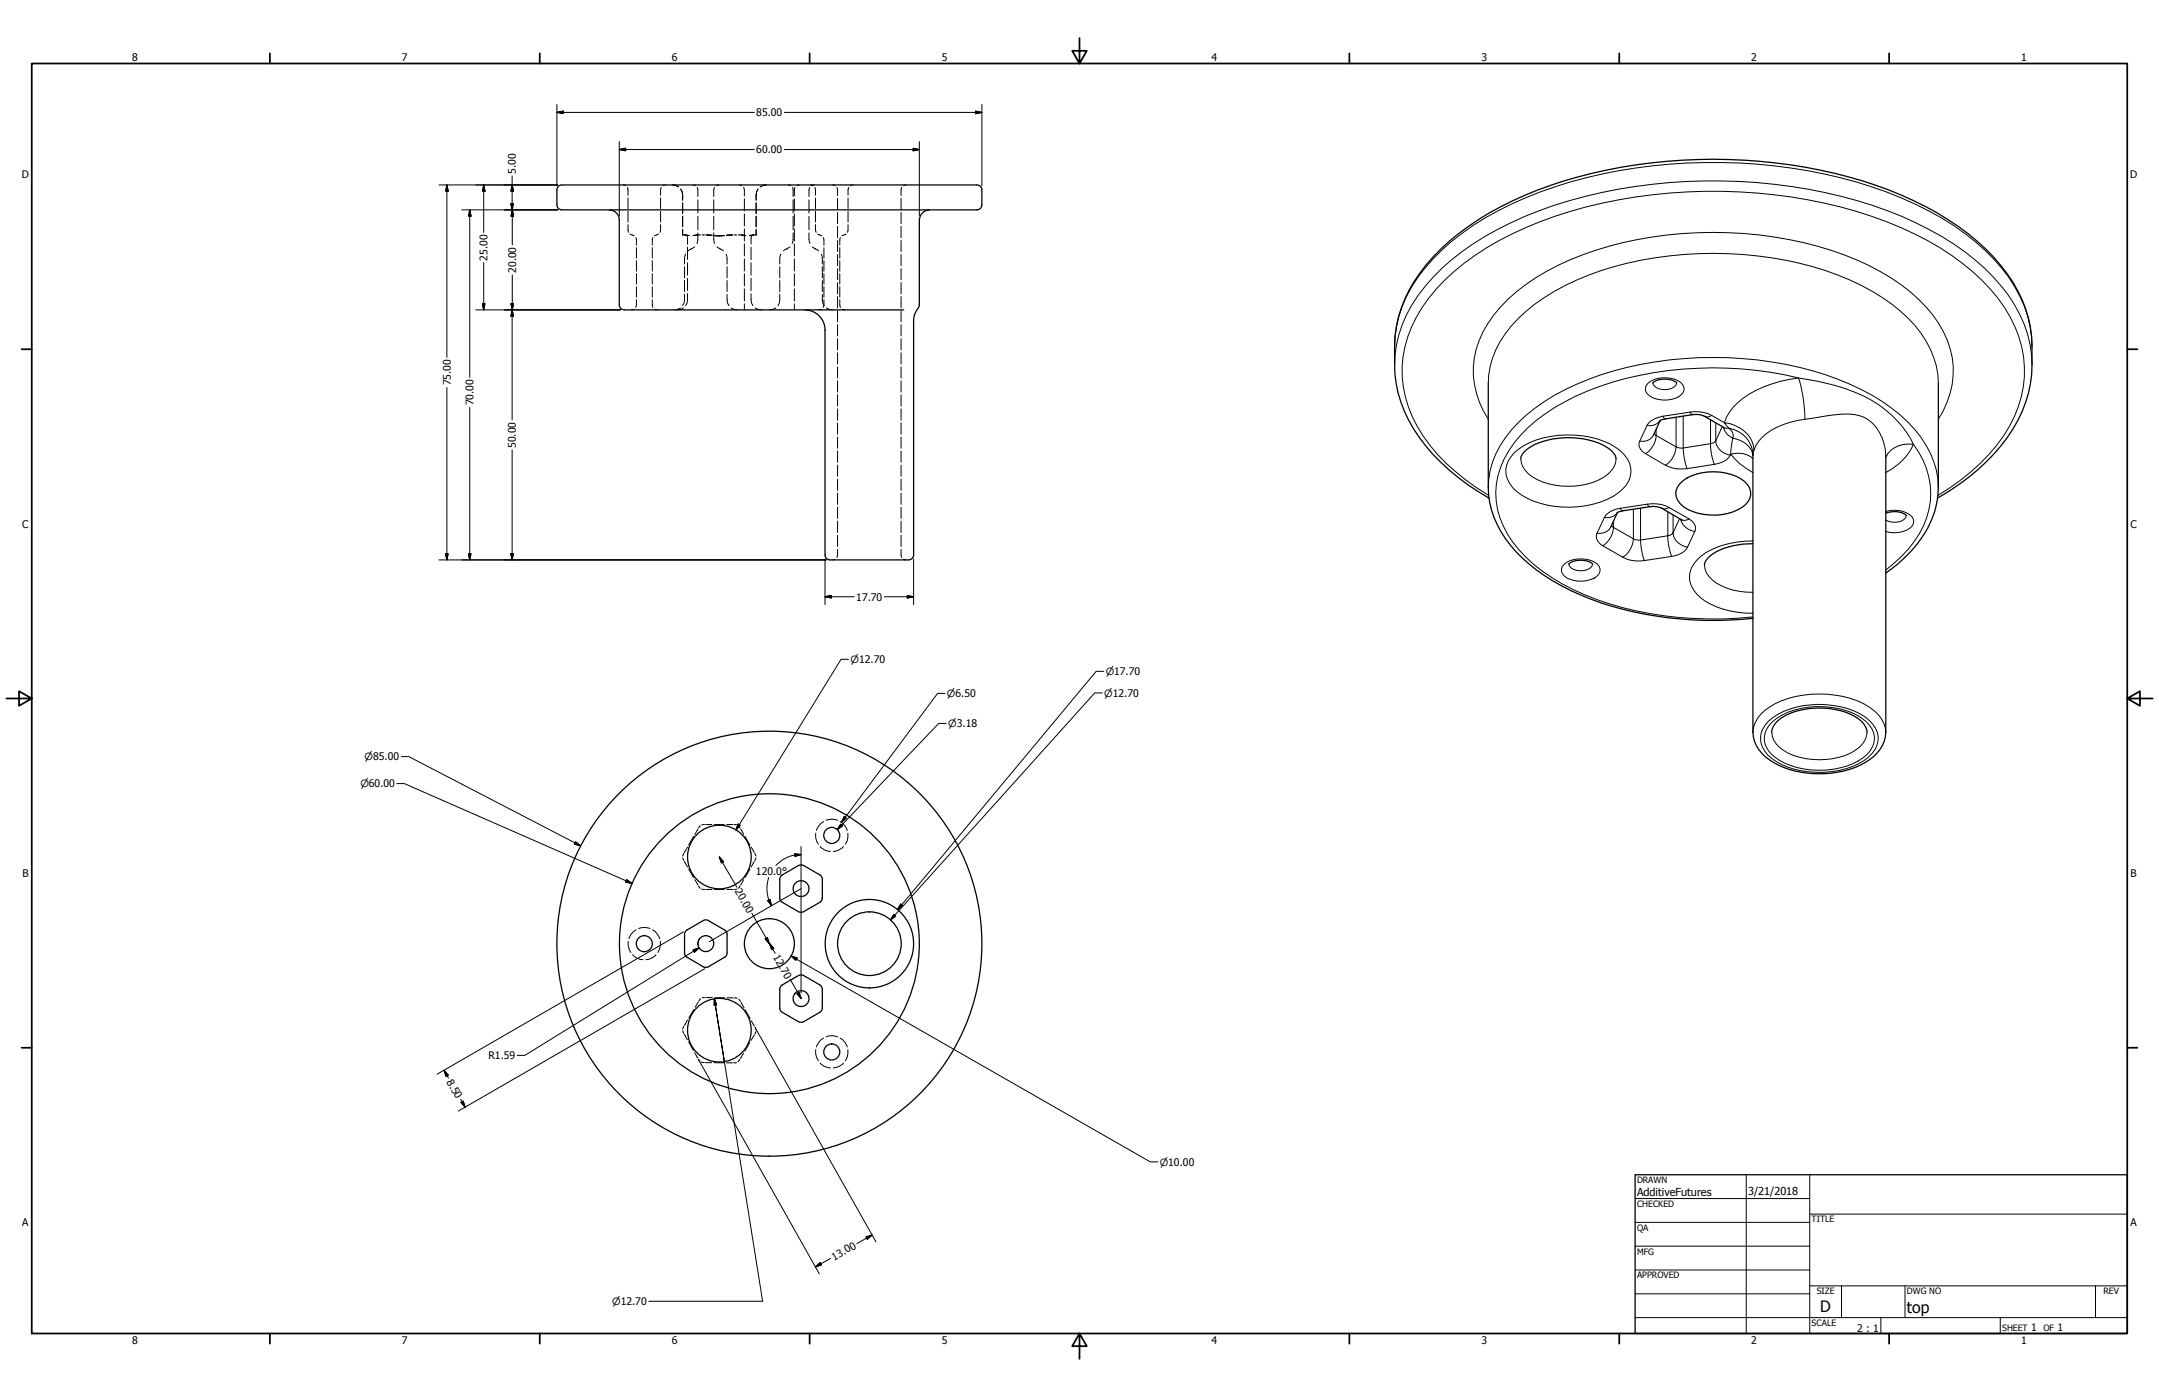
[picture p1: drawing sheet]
<svg xmlns="http://www.w3.org/2000/svg" width="864mm" height="559mm" viewBox="0 0 864 559" stroke-linecap="round" stroke-linejoin="round" font-family="sans-serif">
<!-- layer: Hidden (ANSI) -->
<g fill="none" stroke="#000" stroke-width=".4">
<path d="M249.2 74l1 .3M251 75l.2 3.1M251.2 79.2v4.2M264.2 79.2v4.2M264.5 75l-.3 .9v2.2M266.3 74l-1.1 .3M269 74l2.4 .7M272.3 75.6l.6 1.1 .1 3.4M277.2 74l.9 .3M278.8 75l.3 .9v2.7M279.1 79.9v5.3M285.5 79.9v5.3"/>
<path d="M285.8 75l-.3 .9v2.7M287.5 74l-1 .3M295.7 74l1 .3M297.4 75l.4 .9v2.5M297.8 79.6v4.8M303.2 75.6l-.6 1.1-.1 3.4M304.1 74.7l1.1-.5 1.3-.2-1.3 .2zM315.3 74l.9 .3M316.9 75l.3 .9v2.7M317.2 79.9v5.3M317.8 79.6v4.8M318 75l-.2 3.4"/>
<path d="M319.7 74l-.9 .3M323.6 79.9v5.3M323.9 75l-.3 .9v2.7M324.2 74l1 .3M325.6 74l-1 .3M325.9 75l.3 3.1M326.2 79.2v4.2M333.1 74l.9 .3M334.7 75l.3 .9v2.3M335 79.3v4.5M339.2 79.2v4.2M339.5 75l-.3 .9v2.2"/>
<path d="M341.2 74l-1 .3M360.4 79.3v4.5M360.7 75l-.3 .9v2.3M362.5 74l-1.1 .3M251.2 89.9l.3 3M251.2 84.5v4.3M252 93.6l1.7 .8M254.3 95.1l.3 2.9M254.6 99.1v4.2M260.9 99.1v4.2M261.1 95.1l-.2 2.9M263.4 93.6l-1.7 .8"/>
<path d="M264.2 89.9l-.2 3M264.2 84.5v4.3M273 91.8v2.2h.6M273 81.2v4.2M273 86.5v4.2M273.7 94h.3M273.8 94l.6 .1M274 94h.1M274 94l1.7 .2M274 94l1.6 .2M274.9 94.6l.1 3.1M275 98.9v4.9"/>
<path d="M276.8 99.5l-1.5 .8M277.9 98.7l-1.4 .9M278.8 94l-1.6 .2M278.9 94h.2M279 94l-1.7 .2M279.1 93.2v2.6l-.3 1.6M279.1 86.6v5.3M279.4 94h.8M280.8 94h1.1M282.3 94h.7M282.7 94l2.2 .1M285.5 93.2v2.6l.4 1.6"/>
<path d="M285.5 86.6v5.3M285.6 94.2h4M285.8 94.2h3.9M285.9 94.2h3.9M286.8 98.7l1.4 .9M287.8 99.5l1.6 .8M292.6 94h.5M292.8 94l-2.2 .1M293.6 94h1M295.2 94h.8M296.3 94l2 .2M296.4 94l1.8 .2"/>
<path d="M297.8 85.6v4.8M297.8 91.6v4.8M297.8 97.5v4.9M300.4 98.9v4.9M300.6 94.6l-.2 3.1M301.4 94h.3M301.5 94l-1.7 .2M301.6 94l-.5 .1M302.5 91.8v2.2h-.6M302.5 81.2v4.2M302.5 86.5v4.2M314.9 99.5l-1.5 .8"/>
<path d="M316 98.7l-1.4 .9M317.2 93.2v2.6l-.3 1.6M317.2 86.6v5.3M317.8 85.6v4.8M317.8 91.6v4.8M317.8 97.5v4.9M323.6 93.2v2.6l.4 1.6M323.6 86.6v5.3M324.9 98.7l1.4 .9M325.9 99.5l1.6 .8M326.2 89.9l.3 3M326.2 84.5v4.3"/>
<path d="M327.1 93.6l1.6 .8M329.3 95.1l.3 2.9M329.6 99.1v4.2M335 85v4.5M335 90.6v4.5M335 96.2v4.4M335.9 99.1v4.2M336.2 95.1l-.3 2.9M338.4 93.6l-1.7 .8M339.2 89.9l-.2 3M339.2 84.5v4.3M360.4 85v4.5"/>
<path d="M360.4 90.6v4.5M360.4 96.2v4.4M254.6 119.9v2.1l-.3 .9M254.6 104.3v4.2M254.6 109.5v4.2M254.6 114.7v4.2M260.9 119.9l.3 3M260.9 104.3v4.2M260.9 109.5v4.2M260.9 114.7v4.2M273.8 117.7l-.2 3.5-.6 1.1M273.8 106.7v4.4"/>
<path d="M273.8 112.2v4.4M274.3 101.7l-.5 1.7v2.2M275 117.5l-.2 3.7-.5 1.1M275 105.1v4.9M275 111.3v5M290.4 101.7l.4 1.7v2.2M290.8 117.7l.2 3.5 .6 1.1M290.8 106.7v4.4M290.8 112.2v4.4M297.8 103.6v4.8M297.8 109.5v4.9M297.8 115.6v4.8"/>
<path d="M300.4 117.5l.2 3.7 .6 1.1M300.4 105.1v4.9M300.4 111.3v5M311.9 117.7l-.2 3.5-.6 1.1M311.9 106.7v4.4M311.9 112.2v4.4M312.4 101.7l-.5 1.7v2.2M317.8 103.6v4.8M317.8 109.5v4.9M317.8 115.6v4.8M328.5 101.7l.4 1.7v2.2M328.9 117.7l.2 3.5 .6 1.1"/>
<path d="M328.9 106.7v4.4M328.9 112.2v4.4M329.6 119.9v2.1l-.4 .9M329.6 104.3v4.2M329.6 109.5v4.2M329.6 114.7v4.2M335 101.8v4.5M335 107.4v4.5M335 113v4.5M335 118.6v4.5M335.9 119.9v2.1l.3 .9M335.9 104.3v4.2"/>
<path d="M335.9 109.5v4.2M335.9 114.7v4.2M360.4 101.8v4.5M360.4 107.4v4.5M360.4 113v4.5M360.4 118.6v4.5M253.6 123.7l-1.1 .3M261.9 123.7l1 .3M272.2 123.2l-1.1 .6-1.3 .2M273.4 123.2l-1.1 .6-1.3 .2M292.5 123.2l2.3 .8M297.8 121.5v2.5"/>
<path d="M302.1 123.2l2.3 .8M310.3 123.2l-1.1 .6-1.3 .2M317.8 121.5v2.5M328.5 123.7l-1 .3M330.6 123.2l2.3 .8M335 124.3v4.5M335 129.9v4.5M335 135.5v4.5M336.9 123.7l1 .3M360.4 124.3v4.5M360.4 129.9v4.5M360.4 135.5v4.5"/>
<path d="M335 141.1v4.5M335 146.7v4.5M335 152.3v4.5M335 157.9v4.5M360.4 141.1v4.5M360.4 146.7v4.5M360.4 152.3v4.5M360.4 157.9v4.5M335 163.6v4.5M335 169.2v4.5M335 174.8v4.5M360.4 163.6v4.5"/>
<path d="M360.4 169.2v4.5M360.4 174.8v4.5M335 180.4v4.5M335 186.1v4.4M335 191.6v4.6M335 197.2v4.5M360.4 180.4v4.5M360.4 186.1v4.4M360.4 191.6v4.6M360.4 197.2v4.5M335 219.7v2.3l-.3 .9M335 202.9v4.5"/>
<path d="M335 208.5v4.5M335 214.1v4.5M360.4 219.7v2.3l.3 .9M360.4 202.9v4.5M360.4 208.5v4.5M360.4 214.1v4.5M334 223.6l-.9 .4M361.4 223.6l1.1 .4M275 338.8l-1.3 2.2M277.4 334.6l-1.9 3.4M279.1 331.7l-1.2 2.1M280.1 330.3l-.7 .9"/>
<path d="M281.9 329.8l-1.2 .1M282.3 329.8h2.5M285.8 329.8h3.9M290.7 329.8h2.4M293.6 329.8l1.2 .1M295.3 330.3l.7 .9M296.3 331.7l1.2 2.1M298 334.6l2 3.4M300.5 338.8l1.2 2.2M326.3 333.3a5.6 5.6 0 0 0 1 4.4M328 338.6a5.5 5.5 0 0 0 4.2 2M329.4 328.6a6.1 6.1 0 0 0-2.8 3.6"/>
<path d="M330.5 328.1a6.1 6.1 0 0 1 4.5 0M336 328.6a6.1 6.1 0 0 1 2.9 3.6M337.4 338.6a5.5 5.5 0 0 1-4.1 2M339.2 333.3a6.4 6.4 0 0 1-1.1 4.4M273 343.2l.6 1M273.6 341.4l-.6 1.1M273.7 344.6l1.3 2.2M275.5 347.6l1.9 3.4M277.9 351.9l1.2 2.1M279.4 354.4l.7 .9M280.7 355.7l1.2 .1M282.3 355.8h2.5"/>
<path d="M285.8 355.8h3.9M290.7 355.8h2.4M294.8 355.7l-1.2 .1M296 354.4l-.7 .9M297.5 351.9l-1.2 2.1M300 347.6l-2 3.4M301.7 344.6l-1.2 2.2M301.9 341.4l.5 1.1M302.4 343.2l-.5 1M251.3 376.6a6.3 6.3 0 0 0 1 4.4M254.4 371.9a5.5 5.5 0 0 0-2.8 3.6M255.5 371.4a5.9 5.9 0 0 1 4.5 0"/>
<path d="M261 371.9a6.1 6.1 0 0 1 2.9 3.6M264.2 376.6a6.7 6.7 0 0 1-1.1 4.4M253 381.9a5.5 5.5 0 0 0 4.2 2M262.4 381.9a5.5 5.5 0 0 1-4.1 2M280.2 399.5l-.7 .9M282 399l-1.1 .2M282.4 399h2.5M285.9 399.1h3.9M290.8 399.1l2.4 .1M293.8 399.2l1.1 .1M295.5 399.7l.7 .9M273 412.3l.5 1.1"/>
<path d="M273.6 410.5l-.6 1.1M273.7 413.8l1.3 2.1M275 408l-1.2 2.1M275.5 416.8l1.9 3.4M277.6 403.8l-2.1 3.4M279.3 400.8l-1.2 2.1M296.4 401l1.2 2.2M298.1 404l1.9 3.4M299.9 417l-2 3.4M300.5 408.3l1.2 2.1M301.7 414.1l-1.3 2.1M301.9 410.8l.5 1.1"/>
<path d="M302.4 412.6l-.5 1M326.3 419.9a5.8 5.8 0 0 0 1 4.4M329.4 415.2a6.1 6.1 0 0 0-2.8 3.6M330.5 414.7a6.1 6.1 0 0 1 4.5 0M336 415.2a6.1 6.1 0 0 1 2.9 3.6M339.2 419.9a6.7 6.7 0 0 1-1.1 4.4M277.9 421.1l1.2 2.1M279.3 423.6l.7 1M280.5 424.9l1.2 .1M282.2 425l2.5 .1M285.6 425.1h4M290.6 425.1h2.4"/>
<path d="M294.6 425.1h-1.1M295.9 423.7l-.7 1M297.4 421.3l-1.2 2.1M328 425.2a5.5 5.5 0 0 0 4.2 2M337.4 425.2a5.5 5.5 0 0 1-4.1 2"/>
</g>
<!-- layer: Visible (ANSI) -->
<g fill="none" stroke="#000" stroke-width=".51">
<path d="M222.8 75.9v6.1M224.7 74h166l1.5 .6 .5 1.4M224.8 74l-1.5 .6-.5 1.4M392.7 75.9v6.1M222.8 81.9l.5 1.5 1.5 .5M243.7 84a4 4 0 0 1 4 4M247.7 87.9v34.1l.3 1 1.2 .9 112.3 .1M367.7 87.9v34.1l-.4 1.2M371.8 84a4 4 0 0 0-4 4M392.7 81.9l-.5 1.5-1.5 .5h-166M322 124a8 8 0 0 1 8 8l.1 90.5 .9 1.2 1 .3h31.4l1.5-.6 .5-1.4v-93.7M367.3 123.3a8 8 0 0 0-1.9 5.1"/>
<path d="M557.8 138.6v7.3M812.8 138.6v7.3M595.3 153.3v41.6M775.3 153.3v41.6M671.9 193.5a19.9 19.9 0 0 1 18.5-4.3 13.2 13.2 0 0 1 9.4 5.9 6.3 6.3 0 0 1-3.1 7.9 22.7 22.7 0 0 1-23.2-.2 6 6 0 0 1-1.6-9.3zM701.2 182.1v110.8M754.3 182.1v110.8M312.9 350l-.8 .9-.2 .8 .2 8.3 .8 .9 6.5 3.8M319.4 346.2l-6.5 3.7M319.5 346.2l.7-.2 1.3 .2M321.4 346.2l6.5 3.7M327.9 350l.9 .9 .1 .8-.1 8.3-.9 .9-6.5 3.8"/>
<path d="M281.3 368.2l-6.5 3.8-.8 .9-.2 8.3 .2 .8 .8 1M281.4 368.2l.7-.3 1.3 .3M283.3 368.2l6.5 3.8 .9 .9 .1 8.3-.1 .8-.9 1M319.5 364.7l1.2 .2 .8-.2M274.8 382.9l6.5 3.8M281.4 386.7l1.2 .3 .8-.3M289.8 382.9l-6.5 3.8M319.4 390.2l-6.8 4-.7 1.5 .2 8.3 .8 .9 6.5 3.8M319.5 390.2l.7-.2 1.3 .2M321.4 390.2l6.9 4 .6 1.5-.1 8.3-.9 .9-6.5 3.8M319.5 408.7l1.2 .2 .8-.2"/>
<circle cx="332.7" cy="334.2" r="3.2"/>
<circle cx="287.8" cy="342.8" r="12.7"/>
<circle cx="320.4" cy="355.4" r="3.2"/>
<circle cx="257.7" cy="377.5" r="3.2"/>
<circle cx="282.3" cy="377.5" r="3.2"/>
<circle cx="307.8" cy="377.5" r="10"/>
<circle cx="307.8" cy="377.5" r="60"/>
<circle cx="307.8" cy="377.5" r="85"/>
<circle cx="347.8" cy="377.5" r="12.7"/>
<circle cx="347.8" cy="377.5" r="17.7"/>
<circle cx="320.4" cy="399.4" r="3.2"/>
<circle cx="287.8" cy="412.1" r="12.7"/>
<circle cx="332.7" cy="420.8" r="3.2"/>
</g>
<!-- layer: Hidden (ANSI) -->
<g fill="#000">
<circle cx="278.8" cy="94" r=".19"/>
<circle cx="282.8" cy="94" r=".19"/>
<circle cx="292.5" cy="94" r=".19"/>
<circle cx="296.5" cy="94" r=".19"/>
<circle cx="301.4" cy="94" r=".19"/>
</g>
<!-- layer: Visible Narrow (ANSI) -->
<g fill="none" stroke="#000" stroke-width=".4">
<path d="M557.8 138.6a50.3 50.3 0 0 1 15.4-35 105.3 105.3 0 0 1 36.6-24.3 203.2 203.2 0 0 1 99.9-12.9 166.5 166.5 0 0 1 71.8 23.8 75.1 75.1 0 0 1 26.5 28.4 44.7 44.7 0 0 1 4.8 20M557.8 145.9a50.3 50.3 0 0 1 15.4-35 106.6 106.6 0 0 1 36.6-24.3 204.3 204.3 0 0 1 99.9-12.9 171.4 171.4 0 0 1 67 20.9 81 81 0 0 1 29.2 27.4 45.9 45.9 0 0 1 6.9 23.9M595.3 153.3a36.6 36.6 0 0 1 12.1-26 92.2 92.2 0 0 1 43.5-22 149.2 149.2 0 0 1 84.4 4.8 77.2 77.2 0 0 1 30.8 20.2 36.5 36.5 0 0 1 9.2 23M659.3 153.2a11.5 11.5 0 0 1 13.2 0 3.2 3.2 0 0 1-1.1 5.6 11.6 11.6 0 0 1-12.1-.9 2.97 2.97 0 0 1 0-4.7zM661.2 153.2a4.6 4.6 0 0 0 5.4 2.6 4.3 4.3 0 0 0 4.1-2.6M595.3 167.7a34.4 34.4 0 0 1 2.2-41.7 77.8 77.8 0 0 1 35.4-24 156 156 0 0 1 109.9 2 75.5 75.5 0 0 1 30.4 22 35.1 35.1 0 0 1 6.8 31.4l-2.7 6.9-2 3.4M655.9 176.5a3.8 3.8 0 0 0 2.3 5M658.8 170.2l-2.9 6.3M661.4 174.1a4.8 4.8 0 0 1-5.5 2.4M661.7 173.4l.7 .8a9.2 9.2 0 0 1-4.2 7.3M662.4 171.7v2.5l8 4.6M664 168.2a4.9 4.9 0 0 1-5.2 2"/>
<path d="M665.2 166.5a9 9 0 0 0-6.4 3.7M665.2 166.5l.9 1.1M670.4 178.8a9.7 9.7 0 0 1-4.2 7.3M670.4 178.8l1.9 .5 1-.1 .4 3.8 1.2 4.5M670.4 166.9v11.9M673.3 166.4v12.8l10.9-1.7M676 164.8a14 14 0 0 1 8.7 1.4M676 164.8l1 1.1M676 164.8l-10.8 1.7M684.2 177.5l.3 3.8 1.2 4.4M684.2 167.9v9.6M684.7 166.2l5 2.9a25.4 25.4 0 0 1 15.9-14.4 52.2 52.2 0 0 1 13.8-3.5 56.2 56.2 0 0 1 2.6 16.5 27.9 27.9 0 0 0-18.6 8.9l-1.8 3.5"/>
<path d="M684.7 166.2a2.99 2.99 0 0 1-3 .3M686.3 176.3a6.5 6.5 0 0 0 5.8 5.8M686.3 176.3l-.4 .5-1.7 .7M686.3 169.1v7.2M688.9 170.6l-2.6 5.7M689.3 170.9a6.8 6.8 0 0 0 3.8 4.4 3.4 3.4 0 0 0-1.6-4 11.1 11.1 0 0 1 9.7 10.8 8.9 8.9 0 0 0-3.8-10 15.2 15.2 0 0 0-7.7-3l1.8 2.2-1.8-.2M722 167.7l4.4-.6a38.5 38.5 0 0 1 17.9-.7 15.6 15.6 0 0 1 9.8 13.4l.2 2.4M595.3 194.9a36.6 36.6 0 0 1 12.1-25.9 83.2 83.2 0 0 1 32.9-19.1 148.3 148.3 0 0 1 95 1.9 72.6 72.6 0 0 1 33.2 23.3 34.6 34.6 0 0 1 6.8 19.8M595.5 198.2a75 75 0 0 1-30.5-31.4 43.6 43.6 0 0 1 3.8-43.8 87.7 87.7 0 0 1 36-29.4 187.4 187.4 0 0 1 84-17.1 185.7 185.7 0 0 1 77.1 17.1 90.9 90.9 0 0 1 35.9 29.4 44.5 44.5 0 0 1-.4 51.4 81.3 81.3 0 0 1-26.3 23.8M605.8 181a31.2 31.2 0 0 1 20.8-7 32.9 32.9 0 0 1 21.5 6.3 9.7 9.7 0 0 1 .8 15.5 32.6 32.6 0 0 1-23.9 7 29.2 29.2 0 0 1-20-7.8 9.4 9.4 0 0 1 .8-14zM608.3 183.5a10.1 10.1 0 0 0 6.6 8.3 29.9 29.9 0 0 0 26.8-1 9.3 9.3 0 0 0 4.7-7.3M658.2 181.5l8 4.6"/>
<path d="M666.2 186.1a14.1 14.1 0 0 0 8.7 1.4M685.7 185.7l-10.8 1.8M692.1 182.1a7.3 7.3 0 0 1-6.4 3.6M701.2 183.5a9.3 9.3 0 0 0-8.9-1.8 27.9 27.9 0 0 0 8.9 7.3M701.2 182a8.9 8.9 0 0 0-8.1-6.7l-1 6.8M754.3 182.9a10 10 0 0 1 11.1-5.2 23.6 23.6 0 0 1-11.1 11.3M638.8 213.3a3.8 3.8 0 0 0 2.4 5M641.2 218.3l7.9 4.6M641.7 207l-2.9 6.3M644.3 210.9a5 5 0 0 1-5.5 2.4M644.6 210.2l.8 .7a9.1 9.1 0 0 1-4.2 7.4M645.4 208.5v2.4l8 4.6"/>
<path d="M646.9 205a4.9 4.9 0 0 1-5.2 2M648.1 203.3a8.4 8.4 0 0 0-6.4 3.7M648.1 203.3l.9 1M653.4 215.5a9.5 9.5 0 0 1-4.3 7.4M653.4 215.5l.8 .4 2 .1 .6 5.1 1 3.1M653.4 203.7v11.8M656.2 203.3v12.7l10.9-1.7M658.9 201.7a14 14 0 0 1 8.7 1.3M658.9 201.7l1 1M658.9 201.7l-10.8 1.6M667.1 214.3l.3 3.8 1.3 4.5M667.1 214.3l1-.2 1.1-1a6.5 6.5 0 0 0 5.8 5.8"/>
<path d="M667.1 204.7v9.6M667.6 203a2.78 2.78 0 0 1-2.9 .3M667.6 203l8 4.6M669.2 205.9v7.2l2.6-5.6M672.2 207.6a7 7 0 0 0 5.7 5M675 218.9a7.7 7.7 0 0 1-6.3 3.7M675.6 207.6a4 4 0 0 1 2.3 5M675.6 207.6a3.1 3.1 0 0 1-3 .3M677.9 212.6l-2.9 6.3M701.2 216.4a33.7 33.7 0 0 0-20.9 6.2 10 10 0 0 0-3.8 11.7 17.2 17.2 0 0 0 10.3 8.5 39.1 39.1 0 0 0 14.4 2.5M754.3 204.6a11.1 11.1 0 0 1 10.4 2 3.1 3.1 0 0 1-.9 4.8 11.6 11.6 0 0 1-9.5 1.2M762.5 206.2a4.3 4.3 0 0 1-4.9 2.7l-3.3-.9"/>
<path d="M625.7 225.6a11.5 11.5 0 0 1 13.2 0 3.2 3.2 0 0 1-1.1 5.6 11.6 11.6 0 0 1-12.1-.8 2.97 2.97 0 0 1 0-4.8zM627.5 225.6a4.7 4.7 0 0 0 5.5 2.7 4.1 4.1 0 0 0 4-2.7M649.1 222.9a12.9 12.9 0 0 0 8.7 1.3M668.7 222.6l-10.9 1.6M681.8 225.9a10.2 10.2 0 0 0 6.7 8.4 26.7 26.7 0 0 0 12.7 2.6M754.3 228a42.9 42.9 0 0 0 17.3-24.3 31.6 31.6 0 0 0-6.2-26 44 44 0 0 0-27.1-22.2 261.4 261.4 0 0 0-41.6-7.9 136 136 0 0 0-66.2 10.8 61.4 61.4 0 0 0-27 21.9 30.9 30.9 0 0 0 1.7 36.6 67.1 67.1 0 0 0 28.9 21.1 139 139 0 0 0 67.1 8.8M701.2 292.9a12.8 12.8 0 0 1 6.7-10.1 41 41 0 0 1 37.5-1.4 14.5 14.5 0 0 1 8.9 11.5M707.4 288.5a30.9 30.9 0 0 1 23-6.6 26.3 26.3 0 0 1 18.7 7.8 9 9 0 0 1-1.8 13.3 33.8 33.8 0 0 1-26.6 5.4 23.4 23.4 0 0 1-14.9-8.1 8.8 8.8 0 0 1 1.6-11.8zM708.7 292.9a10.1 10.1 0 0 0 6.6 8.3 29.7 29.7 0 0 0 26.8-1.1 9.4 9.4 0 0 0 4.7-7.2M709.4 288.4a32.3 32.3 0 0 1 28.6-4.3 18.1 18.1 0 0 1 10.9 7.7 8.8 8.8 0 0 1-3.6 11.3 33.3 33.3 0 0 1-33.7 .9 9.8 9.8 0 0 1-5.5-10.9l1.8-3.3z"/>
</g>
<g fill="none" stroke="#000" stroke-width=".51">
<path d="M557.8 138.6a52.5 52.5 0 0 1 15.5-35.9 113.7 113.7 0 0 1 47-28.6 207.2 207.2 0 0 1 135.3 1.9 112.9 112.9 0 0 1 41.7 26.7 52.5 52.5 0 0 1 15.5 35.9M557.8 145.9a52.8 52.8 0 0 0 15.4 35.9 94.8 94.8 0 0 0 22.4 17.5M661.1 153.2a8 8 0 0 1 9.6 0M812.8 145.9a52.5 52.5 0 0 1-15.4 35.9 92.7 92.7 0 0 1-22.4 17.5M664 168.3l2.1-.7 10.9-1.7a7.8 7.8 0 0 1 4.7 .6l8.2 4.7M664.1 168.2l-2.7 5.9M595.3 194.9a39.6 39.6 0 0 0 13.7 28.4 94.3 94.3 0 0 0 44.4 21.4 147.7 147.7 0 0 0 47.8 2.6M608.3 183.5a6.7 6.7 0 0 1 4.3-5 32.7 32.7 0 0 1 30.7 .8l2.3 2.2 .8 2M701.2 181.8v.3M775.3 194.9a39.5 39.5 0 0 1-14.2 28.9l-6.8 5.4M646.9 205.1l2.1-.8 10.9-1.6a8.6 8.6 0 0 1 4.8 .6l8.1 4.7M647 205l-2.7 5.9"/>
<path d="M701.2 217.5a27.2 27.2 0 0 0-17.2 4.9l-1.8 2.1-.4 1.4M754.3 205.3a7.8 7.8 0 0 1 8.2 .9M627.5 225.7a7.9 7.9 0 0 1 9.5 0M701.2 292.9a14.7 14.7 0 0 0 8.4 12.2 39.7 39.7 0 0 0 36.3 0 14.7 14.7 0 0 0 8.4-12.2M708.7 292.9a8 8 0 0 1 5-6.4 31.3 31.3 0 0 1 29.4 .8l2.6 2.5 .8 1.6 .3 1.5"/>
</g>
<!-- layer: Border (ANSI) -->
<g fill="none" stroke="#000" stroke-width=".7">
<path d="M431.8 15.2v10.2l-2.9-5.1h5.8l-2.9 5.1M12.7 25.4h838.2v508h-838.2zM107.9 21.3v4.1M215.9 21.3v4.1M323.8 21.3v4.1M539.8 21.3v4.1M647.7 21.3v4.1M755.6 21.3v4.1M8.6 139.7h4.1M850.9 139.7h4.1M2.5 279.4h10.2l-5.1-2.9v5.8l5.1-2.9M850.9 279.4l5.1 2.9v-5.8l-5.1 2.9h10.2"/>
<path d="M8.6 419.1h4.1M850.9 419.1h4.1M107.9 533.4v4.1M215.9 533.4v4.1M323.8 533.4v4.1M431.8 533.4l2.9 5.1h-5.8l2.9-5.1v10.2M539.8 533.4v4.1M647.7 533.4v4.1M755.6 533.4v4.1"/>
</g>
<!-- layer: Title (ANSI) -->
<g fill="none" stroke="#000" stroke-width=".4">
<path d="M654 479.4h69.9M698.5 469.9v63.5M723.9 469.9v63.5M654 488.9h69.9M654 498.5h69.9M723.9 485.6h127M654 508h69.9M654 517.5h69.9M723.9 514.3h127M736.6 514.3v12.7M762 514.3v12.7M838.2 514.3v12.7"/>
<path d="M654 527h196.9M752.3 527v6.4M800.1 527v6.4"/>
</g>
<path d="M654 469.9h196.9v63.5h-196.9z" fill="none" stroke="#000" stroke-width=".51"/>
<!-- layer: Dimension (ANSI) -->
<g fill="none" stroke="#000" stroke-width=".4">
<path d="M222.8 45l2.4-.5v1zM222.8 45h79M222.8 41.8v32.6M247.7 59.8l2.6-.5v1zM247.7 59.8h54.1M247.7 56.6v29.8M313.8 45h78.9M313.8 59.8h53.9M365.3 59.3l2.4 .5-2.4 .5zM367.7 56.6v29.8M390.2 44.5l2.5 .5-2.5 .5zM392.7 41.8v32.6"/>
<path d="M175.6 74h47.5M178.8 74l.5 2.5h-1.1zM178.8 74v68.9M193.5 74l.5 2.5h-1zM193.5 74v19M204.9 74l.5 2.5h-1.1zM204.9 70.4v27.6M184.7 83.9h38.4M187.9 83.9l.5 2.6h-1zM187.9 83.9v67M204.3 81.5h1.1l-.5 2.4zM204.9 83.9l.5 2.6h-1z"/>
<path d="M193.5 105v19M204.9 110v58M190.3 124h57.9M193 121.5h1l-.5 2.5zM204.4 121.5h1l-.5 2.5zM204.9 124l.5 2.5h-1.1zM178.8 155v69M187.9 162.9v61.1M204.9 180v44M175.6 224h154.9M178.2 221.5h1.1l-.5 2.5zM187.4 221.5h1l-.5 2.5z"/>
<path d="M204.3 221.5h1.1l-.5 2.5zM330 238.7l2.5-.5v1zM330 238.7h11.7M330 223.6v18.3M353.8 238.7h11.6M362.9 238.2l2.5 .5-2.5 .5zM365.4 223.6v18.3M339.4 263.7h-3l-42 68.3M378 277.4h-3l-38.4 51.5M440.9 277.2h-3l-81.7 90.8M441.5 268.5h-3l-79.5 95.4M378.5 289.4h-3l-40.6 42.5"/>
<path d="M158.7 313.4h3l91.1 40M160.5 302.6h3l68.8 35.7M230.3 336.7l2 1.6-2.5-.7zM295.3 329.6l.8 .5-1.7 1.9zM320.4 338.6v58.7M336.3 329.7l.7 .7-2.1 1.5zM337.7 326.6l.8 .6-1.9 1.7zM250.7 351.9l2.1 1.5-2.5-.6zM287.7 342.8l1.7 1.9-.9 .5zM287.7 342.8l7.1 12.1M307.5 351a13.7 13.7 0 0 0 .1 9M307.5 360l1.1 2.3"/>
<path d="M317.9 341.5l2.5 .3-2.4 .7zM318 342a13.7 13.7 0 0 0-7.6 4.2M320.4 341.8l-2.5 .2M320.4 355.5l-36.7 21.2M273.4 372.7l-98.6 57M277.2 380l2.5-.9-2 1.8zM279.5 376.1l-.3 1.8M279.7 379.1l-69.8 43h-3M300.7 365.3l7 12.1M306.1 375.5l.9-.5 .7 2.4zM307.1 360.2l.9-.4 .6 2.5zM307.8 377.4l1.7 1.9-.9 .5z"/>
<path d="M307.8 377.4l2.3 3.9M357.5 365.8l.8 .7-2.1 1.5zM360.3 361.6l.8 .7-2.1 1.6zM281.9 387.5l-98.6 56.9M285.8 399.5l.8 2.5-1 .1zM285.8 399.5l.3 2.5M316 391.7l4.5 7.7M316.4 382.4l2.4 .8-.5 .9zM316.4 382.4l143.7 82.4h3M318.8 397.5l.9-.5 .8 2.4zM302.3 411.4l48.1 85.4M177.6 428.1l1.7 1.9-.9 .5z"/>
<path d="M177.6 428.1l1.8 3.1M184.3 439.7l1.8 3.1M279.6 424.2l48.1 85.3M289.8 424.6l-3.7-22.6 19 118.5h-45.6M184.4 440.9l.9-.5 .8 2.4zM346.4 494.8l2.4-.8-1.9 1.7zM348.8 494l-6.1 3.5M326.1 506.8l2-1.7 .4 .9zM332.2 503.4l-6.1 3.4"/>
</g>
<g fill="#000" stroke="#000" stroke-width=".4">
<path d="M222.8 45l2.4-.5zM222.8 45l2.4-.5v1zM247.7 59.8l2.6-.5zM247.7 59.8l2.6-.5v1zM390.2 45.5l2.5-.5zM390.2 44.5l2.5 .5-2.5 .5zM178.8 74l.5 2.5zM178.8 74l.5 2.5h-1.1zM193.5 74l.5 2.5zM193.5 74l.5 2.5h-1zM204.9 74l.5 2.5zM204.9 74l.5 2.5h-1.1z"/>
<path d="M365.3 60.3l2.4-.5zM365.3 59.3l2.4 .5-2.4 .5zM187.9 83.9l.5 2.6zM187.9 83.9l.5 2.6h-1zM204.3 81.5l.6 2.4zM204.3 81.5h1.1l-.5 2.4zM204.9 83.9l.5 2.6zM204.9 83.9l.5 2.6h-1zM193 121.5l.5 2.5zM193 121.5h1l-.5 2.5zM204.4 121.5l.5 2.5zM204.4 121.5h1l-.5 2.5z"/>
<path d="M204.9 124l.5 2.5zM204.9 124l.5 2.5h-1.1zM178.2 221.5l.6 2.5zM178.2 221.5h1.1l-.5 2.5zM187.4 221.5l.5 2.5zM187.4 221.5h1l-.5 2.5zM204.3 221.5l.6 2.5zM204.3 221.5h1.1l-.5 2.5zM330 238.7l2.5-.5zM330 238.7l2.5-.5v1zM362.9 239.2l2.5-.5zM362.9 238.2l2.5 .5-2.5 .5z"/>
<path d="M229.8 337.6l2.5 .7zM230.3 336.7l2 1.6-2.5-.7zM295.3 329.6l-.9 2.4zM295.3 329.6l.8 .5-1.7 1.9zM336.3 329.7l-1.4 2.2zM336.3 329.7l.7 .7-2.1 1.5zM337.7 326.6l-1.1 2.3zM337.7 326.6l.8 .6-1.9 1.7zM250.3 352.8l2.5 .6zM250.7 351.9l2.1 1.5-2.5-.6zM287.7 342.8l1.7 1.9zM287.7 342.8l1.7 1.9-.9 .5z"/>
<path d="M318 342.5l2.4-.7zM317.9 341.5l2.5 .3-2.4 .7zM306.1 375.5l1.6 1.9zM306.1 375.5l.9-.5 .7 2.4zM307.1 360.2l1.5 2.1zM307.1 360.2l.9-.4 .6 2.5zM307.8 377.4l1.7 1.9zM307.8 377.4l1.7 1.9-.9 .5zM357.5 365.8l-1.3 2.2zM357.5 365.8l.8 .7-2.1 1.5zM360.3 361.6l-1.3 2.3zM360.3 361.6l.8 .7-2.1 1.6z"/>
<path d="M277.7 380.9l2-1.8zM277.2 380l2.5-.9-2 1.8zM316.4 382.4l2.4 .8zM316.4 382.4l2.4 .8-.5 .9zM318.8 397.5l1.7 1.9zM318.8 397.5l.9-.5 .8 2.4zM285.8 399.5l.8 2.5zM285.8 399.5l.8 2.5-1 .1zM177.6 428.1l1.7 1.9zM177.6 428.1l1.7 1.9-.9 .5zM184.4 440.9l1.7 1.9zM184.4 440.9l.9-.5 .8 2.4z"/>
<path d="M346.9 495.7l1.9-1.7zM346.4 494.8l2.4-.8-1.9 1.7zM326.1 506.8l2-1.7zM326.1 506.8l2-1.7 .4 .9z"/>
</g>
<g font-size="6.3">
<text x="728.1" y="524.9">D</text>
<text x="762.8" y="525">top</text>
</g>
<g font-size="4.4">
<text x="654.8" y="478.6">AdditiveFutures</text>
<text x="699.3" y="478">3/21/2018</text>
</g>
<g font-size="4.2">
<text x="52.8" y="24.4">8</text>
<text x="160.8" y="24.4">7</text>
<text x="268.7" y="24.4">6</text>
<text x="376.7" y="24.4">5</text>
<text x="484.6" y="24.4">4</text>
<text x="592.6" y="24.4">3</text>
<text x="700.5" y="24.4">2</text>
<text x="808.5" y="24.4">1</text>
<text x="302.5" y="46.5">85.00</text>
<text x="302.5" y="61.3">60.00</text>
<text x="8.8" y="71.4">D</text>
<text x="206.4" y="69.5" transform="rotate(-90 206.4 69.5)">5.00</text>
<text x="852" y="71.4">D</text>
<text x="195" y="104.2" transform="rotate(-90 195 104.2)">25.00</text>
<text x="206.4" y="109.2" transform="rotate(-90 206.4 109.2)">20.00</text>
<text x="180.3" y="154.2" transform="rotate(-90 180.3 154.2)">75.00</text>
<text x="189.4" y="162.2" transform="rotate(-90 189.4 162.2)">70.00</text>
<text x="206.4" y="179.2" transform="rotate(-90 206.4 179.2)">50.00</text>
<text x="8.9" y="211.1">C</text>
<text x="852.2" y="211.1">C</text>
<text x="342.5" y="240.2">17.70</text>
<text x="9" y="350.8">B</text>
<text x="302.4" y="350.1">120.0°</text>
<text x="852.2" y="350.8">B</text>
<text x="293.8" y="356.4" transform="rotate(60 293.8 356.4)">20.00</text>
<text x="309.1" y="382.8" transform="rotate(60 309.1 382.8)">12.70</text>
<text x="195.4" y="423.7">R1.59</text>
<text x="178.5" y="432.7" transform="rotate(60 178.5 432.7)">8.50</text>
<text x="8.9" y="490.5">A</text>
<text x="852.2" y="490.5">A</text>
<text x="333.7" y="504.3" transform="rotate(-29 333.7 504.3)">13.00</text>
<text x="742.9" y="532.6">2 : 1</text>
<text x="812.4" y="532.6">1</text>
<text x="823" y="532.6">1</text>
<text x="52.8" y="537.5">8</text>
<text x="160.8" y="537.5">7</text>
<text x="268.7" y="537.5">6</text>
<text x="376.7" y="537.5">5</text>
<text x="484.6" y="537.5">4</text>
<text x="592.6" y="537.5">3</text>
<text x="700.5" y="537.5">2</text>
<text x="808.5" y="537.5">1</text>
</g>
<g font-size="4">
<text x="340.2" y="265.2">⌀12.70</text>
<text x="442.3" y="270">⌀17.70</text>
<text x="378.8" y="278.8">⌀6.50</text>
<text x="441.7" y="278.6">⌀12.70</text>
<text x="379.3" y="290.9">⌀3.18</text>
<text x="145.9" y="304.2">⌀85.00</text>
<text x="144.1" y="314.9">⌀60.00</text>
<text x="463.9" y="466.2">⌀10.00</text>
<text x="244.9" y="522">⌀12.70</text>
</g>
<g font-size="3.5">
<text x="654.8" y="473.2">DRAWN</text>
<text x="654.8" y="482.8">CHECKED</text>
<text x="724.7" y="488.9">TITLE</text>
<text x="654.8" y="492.3">QA</text>
<text x="654.8" y="501.8">MFG</text>
<text x="654.8" y="511.4">APPROVED</text>
<text x="726.7" y="517.7">SIZE</text>
<text x="762.8" y="517.7">DWG NO</text>
<text x="841.4" y="517.7">REV</text>
<text x="724.7" y="530.4">SCALE</text>
<text x="800.9" y="532.6">SHEET</text>
<text x="817.4" y="532.6">OF</text>
</g>
</svg>
